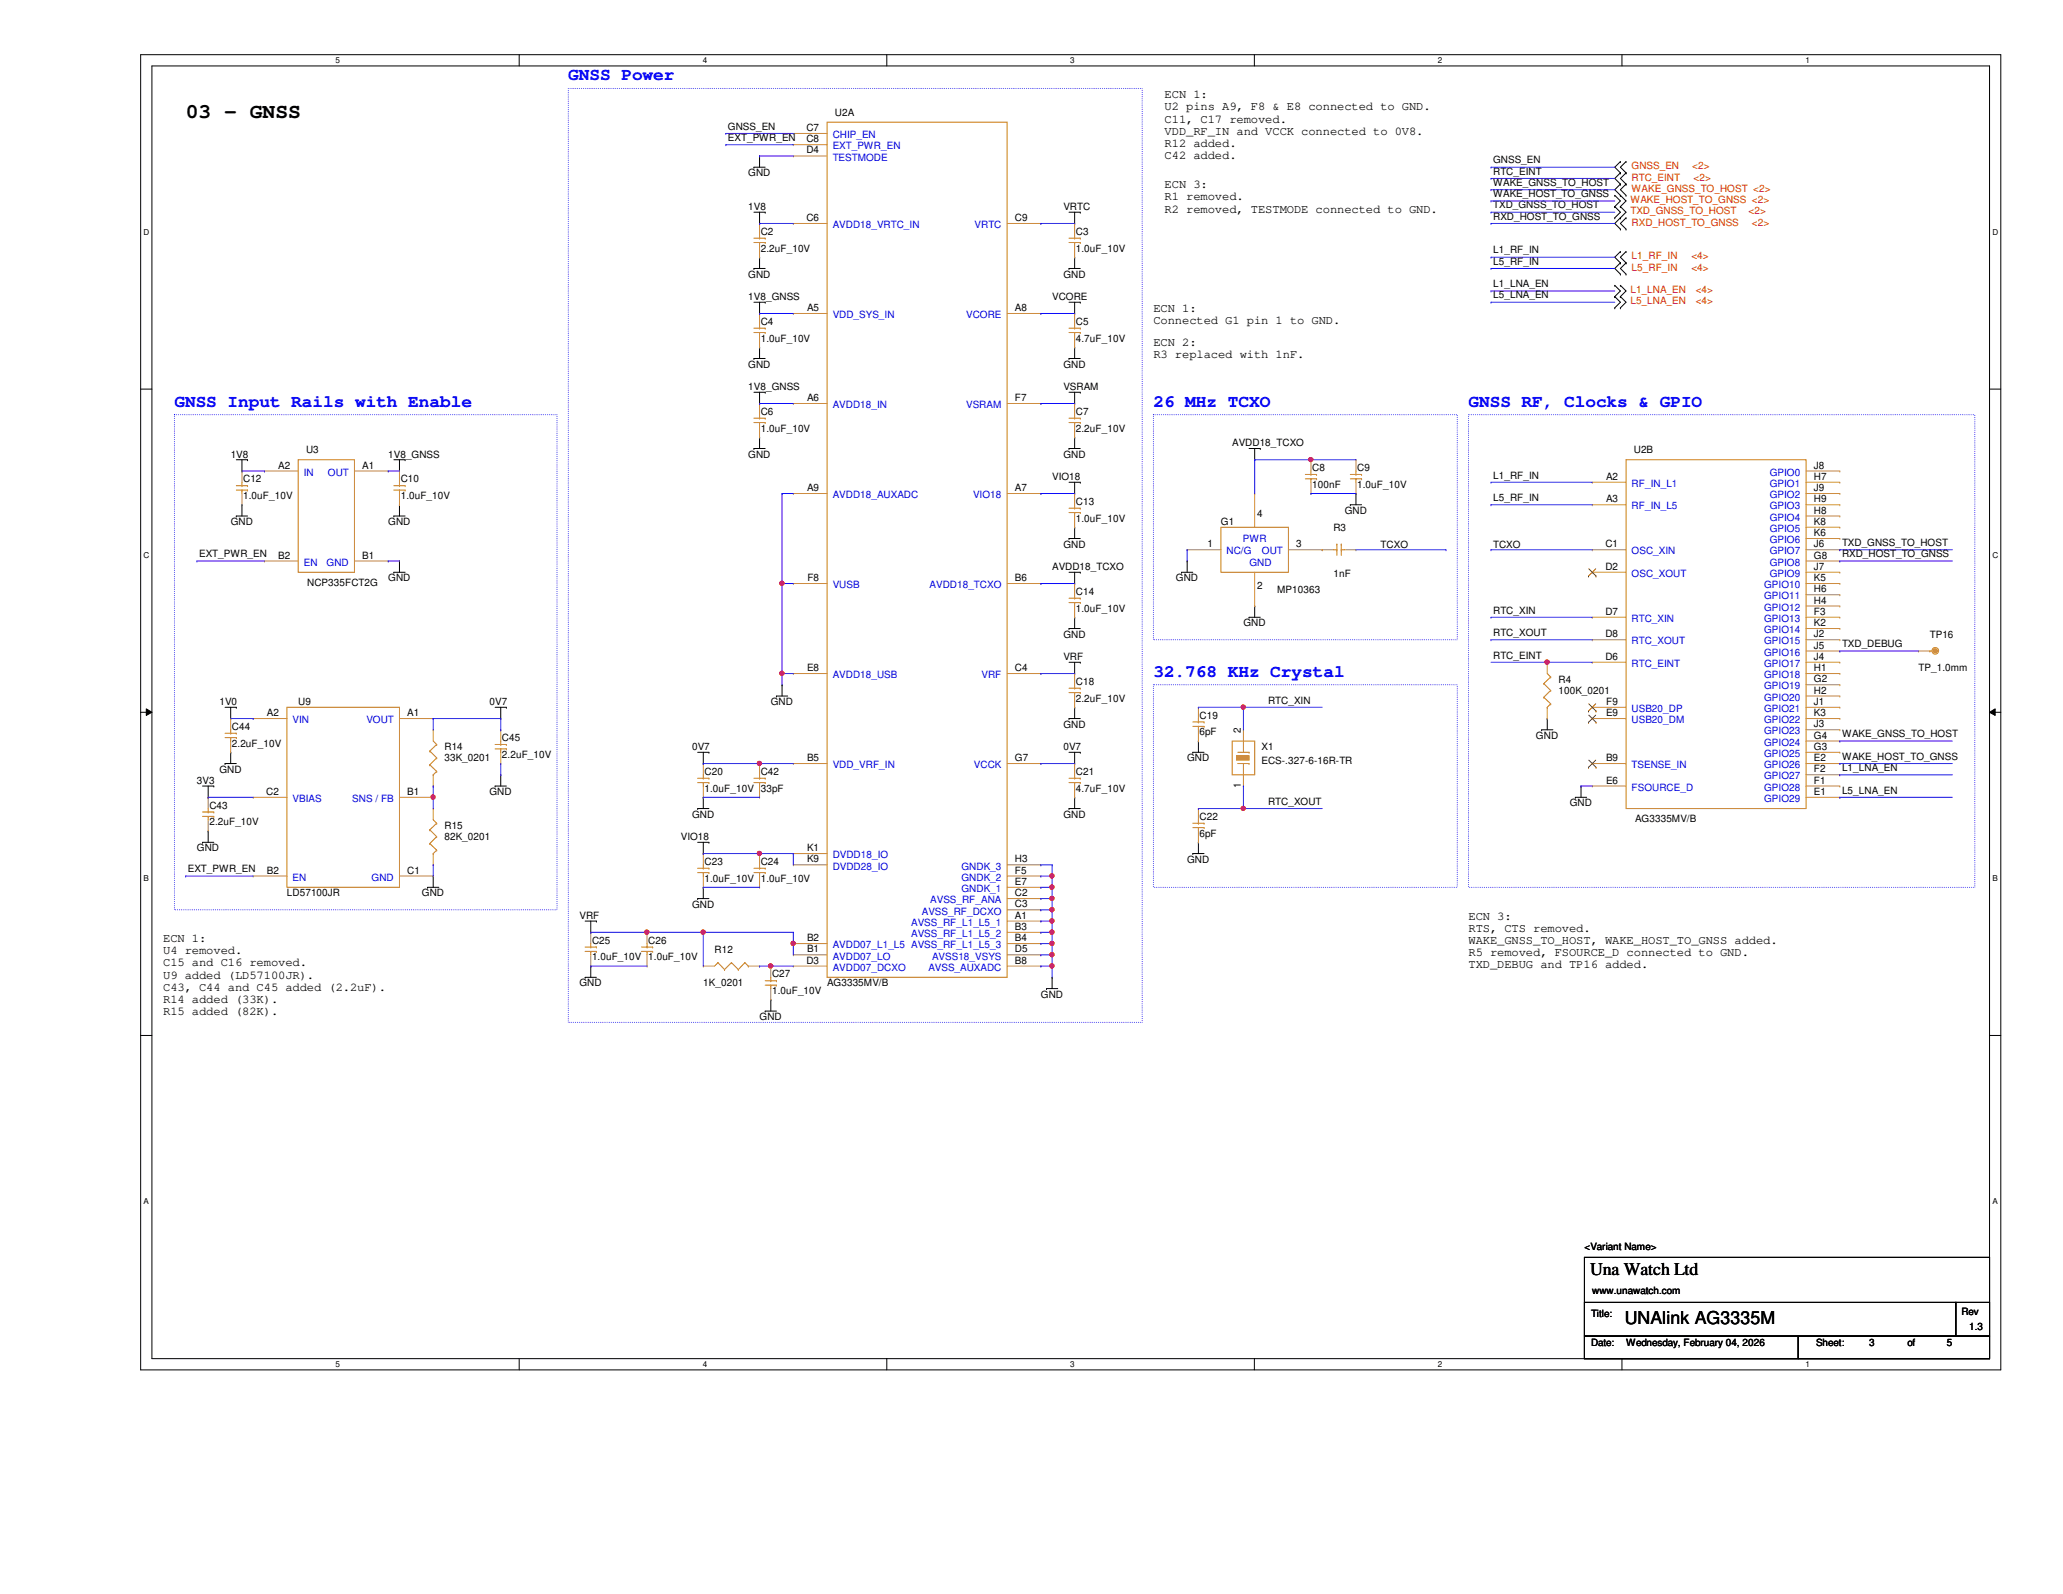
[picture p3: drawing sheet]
<svg xmlns="http://www.w3.org/2000/svg" width="279mm" height="216mm" viewBox="0 0 279 216" stroke-linecap="round" stroke-linejoin="round" font-family="sans-serif">
<path d="M19.1 7.4h251.9v178.1h-251.9zM20.6 8.9h248.9v175.1h-248.9z" fill="none" stroke="#000" stroke-width=".14"/>
<g fill="#fff">
<path d="M45.4 7.6h.6v1.2h-.6z"/>
<path d="M45.4 184.2h.6v1.2h-.6z"/>
</g>
<path d="M70.3 7.4v1.5M70.3 184v1.5" fill="none" stroke="#000" stroke-width=".14"/>
<g fill="#fff">
<path d="M95.2 7.6h.6v1.2h-.6z"/>
<path d="M95.2 184.2h.6v1.2h-.6z"/>
</g>
<path d="M120.1 7.4v1.5M120.1 184v1.5" fill="none" stroke="#000" stroke-width=".14"/>
<g fill="#fff">
<path d="M144.9 7.6h.6v1.2h-.6z"/>
<path d="M144.9 184.2h.6v1.2h-.6z"/>
</g>
<path d="M169.9 7.4v1.5M169.9 184v1.5" fill="none" stroke="#000" stroke-width=".14"/>
<g fill="#fff">
<path d="M194.7 7.6h.6v1.2h-.6z"/>
<path d="M194.7 184.2h.6v1.2h-.6z"/>
</g>
<path d="M219.7 7.4v1.5M219.7 184v1.5" fill="none" stroke="#000" stroke-width=".14"/>
<g fill="#fff">
<path d="M244.5 7.6h.6v1.2h-.6z"/>
<path d="M244.5 184.2h.6v1.2h-.6z"/>
<path d="M19.4 30.8h.8v1.2h-.8z"/>
<path d="M269.8 30.8h.8v1.2h-.8z"/>
<path d="M19.4 74.6h.8v1.2h-.8z"/>
<path d="M269.8 74.6h.8v1.2h-.8z"/>
</g>
<path d="M19.1 52.7h1.5M269.5 52.7h1.5" fill="none" stroke="#000" stroke-width=".14"/>
<g fill="#fff">
<path d="M19.4 118.4h.8v1.1h-.8z"/>
<path d="M269.8 118.4h.8v1.1h-.8z"/>
</g>
<path d="M19.1 96.5h1.5M19.8 96l.8 .5-.8 .4zM269.5 96.5l.7-.5v.9zM269.5 96.5h1.5" fill="none" stroke="#000" stroke-width=".14"/>
<path d="M19.8 96l.8 .5-.8 .4zM269.5 96.5l.7-.5v.9z" fill="#000"/>
<g fill="#fff">
<path d="M19.4 162.1h.8v1.2h-.8z"/>
<path d="M269.8 162.1h.8v1.2h-.8z"/>
</g>
<g fill="none" stroke="#000" stroke-width=".14">
<path d="M102.1 22.6h.1M102.1 36.4h.1M102.1 22.6h1.5M102.1 36.4h1.5M102.1 28.7h1.5M102.9 21.1h.1M102.9 34.8h.1M102.9 30.3h.1M102.9 21.1v1.5M102.9 28.7v1.6M102.9 34.8v1.6M103.6 28.7h.1"/>
<path d="M144.8 36.4h.1M144.8 36.4h1.5M144.8 28.7h1.5M145.5 30.3h.1M145.5 34.8h.1M145.5 28.7v1.6M145.5 34.8v1.6M146.3 28.7h.1M218.7 28h.1M218.7 26.5h.1M218.7 29.5h.1M218.7 38.6h.1"/>
<path d="M218.7 26.5l.8 .7-.8 .8M218.7 28l.8 .7-.8 .8M218.7 38.6l.8 .8-.8 .8M219.5 23.4h.1M219.5 21.9h.1M219.5 26.5h.1M219.5 24.9h.1M219.5 28h.1M219.5 29.5h.1M219.5 31h.1M219.5 35.6h.1M219.5 34.1h.1"/>
<path d="M219.5 37.1h.1M219.5 38.6h.1M219.5 21.9l-.8 .7 .8 .8M219.5 24.9l-.8 .8 1.5 1.5-.7 .8M219.5 23.4l-.8 .8 .8 .7M219.5 28l.7 .7-1.5 1.6 .8 .7M219.5 34.1l-.8 .7 .8 .8M219.5 35.6l-.8 .8 .8 .7M219.5 38.6l.7 .8-.7 .8M220.2 21.9h.1M220.2 23.4h.1M220.2 24.9h.1"/>
<path d="M220.2 26.5h.1M220.2 29.5h.1M220.2 31h.1M220.2 34.1h.1M220.2 35.6h.1M220.2 37.1h.1M220.2 21.9l-.7 .7 .7 .8M220.2 24.9l-.7 .8 .7 .8M220.2 23.4l-.7 .8 .7 .7M220.2 29.5l-.7 .8 .7 .7M220.2 34.1l-.7 .7 .7 .8M220.2 35.6l-.7 .8 .7 .7"/>
<path d="M102.1 48.6h.1M102.1 40.9h1.5M102.1 48.6h1.5M102.1 53.1h1.5M102.9 42.5h.1M102.9 47h.1M102.9 54.7h.1M102.9 59.2h.1M102.9 40.9v1.6M102.9 47v1.6M102.9 53.1v1.6M102.9 59.2v1.5"/>
<path d="M103.6 40.9h.1M103.6 53.1h.1M144.8 48.6h.1M144.8 40.9h1.5M144.8 48.6h1.5M144.8 53.1h1.5M145.5 42.5h.1M145.5 47h.1M145.5 54.7h.1M145.5 59.2h.1M145.5 40.9v1.6M145.5 47v1.6"/>
<path d="M145.5 53.1v1.6M145.5 59.2v1.5M146.3 40.9h.1M146.3 53.1h.1M218.7 40.2h.1M218.7 41.7h.1M218.7 40.2l.8 .7-.8 .8M219.5 40.2h.1M219.5 41.7h.1M219.5 40.2l.7 .7-.7 .8M32 69.9h.1M32 62.3h1.5"/>
<path d="M32 69.9h1.5M32.8 63.8h.1M32.8 68.4h.1M32.8 62.3v1.5M32.8 68.4v1.5M33.5 62.3h.1M53.3 69.9h.1M53.3 77.5h.1M53.3 77.5h1.6M53.3 62.3h1.6M53.3 69.9h1.6M54.1 63.8h.1"/>
<path d="M54.1 68.4h.1M54.1 76h.1M54.1 62.3v1.5M54.1 68.4v1.5M54.1 76v1.5M54.9 62.3h.1M102.1 60.7h.1M102.1 60.7h1.5M144.8 60.7h.1M144.8 72.9h.1M144.8 60.7h1.5M144.8 65.3h1.5"/>
<path d="M144.8 72.9h1.5M144.8 77.5h1.5M145.5 66.8h.1M145.5 71.4h.1M145.5 79h.1M145.5 65.3v1.5M145.5 71.4v1.5M145.5 77.5v1.5M146.3 65.3h.1M146.3 77.5h.1M160 77.5h.1M160 77.5h1.5"/>
<path d="M160.8 76h.1M160.8 76v1.5M169.2 60.7h1.5M169.9 62.3h.1M169.9 60.7v1.6M170.7 60.7h.1M182.9 68.4h.1M182.9 68.4h1.5M183.6 66.8h.1M183.6 66.8v1.6M30.5 95.8h1.5M31.2 97.3h.1"/>
<path d="M31.2 95.8v1.5M32 95.8h.1M67.1 95.8h1.5M67.8 97.3h.1M67.8 95.8v1.5M68.6 95.8h.1M105.2 94.3h.1M105.2 94.3h1.5M105.9 92.8h.1M105.9 92.8v1.5M144.8 85.1h.1M144.8 97.3h.1"/>
<path d="M144.8 85.1h1.5M144.8 89.7h1.5M144.8 97.3h1.5M145.5 83.6h.1M145.5 91.2h.1M145.5 95.8h.1M145.5 83.6v1.5M145.5 89.7v1.5M145.5 95.8v1.5M146.3 89.7h.1M169.2 83.6h.1M169.2 83.6h1.5"/>
<path d="M169.9 82.1h.1M169.9 82.1v1.5M208.8 98.8h.1M208.8 98.8h1.5M209.6 97.3h.1M209.6 97.3v1.5M27.4 114.1h.1M27.4 114.1h1.6M27.4 106.5h1.6M28.2 108h.1M28.2 112.6h.1M28.2 106.5v1.5"/>
<path d="M28.2 112.6v1.5M29 106.5h.1M30.5 103.4h.1M30.5 103.4h1.5M31.2 101.9h.1M31.2 101.9v1.5M58.7 118.7h.1M58.7 118.7v1.5M67.1 106.5h.1M67.1 106.5h1.5M67.8 104.9h.1M67.8 104.9v1.6"/>
<path d="M94.5 109.5h.1M94.5 101.9h1.5M94.5 109.5h1.5M94.5 114.1h1.5M95.3 103.4h.1M95.3 115.6h.1M95.3 108h.1M95.3 101.9v1.5M95.3 108v1.5M95.3 114.1v1.5M96 101.9h.1M96 114.1h.1"/>
<path d="M144.8 109.5h.1M144.8 101.9h1.5M144.8 109.5h1.5M145.5 108h.1M145.5 103.4h.1M145.5 101.9v1.5M145.5 108v1.5M146.3 101.9h.1M161.5 101.9h.1M161.5 115.6h.1M161.5 101.9h1.6M161.5 115.6h1.6"/>
<path d="M162.3 100.4h.1M162.3 114.1h.1M162.3 100.4v1.5M162.3 114.1v1.5M213.4 108h.1M213.4 108h1.5M214.1 106.5h.1M214.1 106.5v1.5M57.9 120.2h.1M57.9 120.2h1.5M79.2 132.4h.1M79.2 124.8h1.6"/>
<path d="M79.2 132.4h1.6M80 126.3h.1M80 130.9h.1M80 124.8v1.5M80 130.9v1.5M80.8 124.8h.1M94.5 121.7h.1M94.5 121.7h1.5M95.3 120.2h.1M95.3 120.2v1.5M103.6 136.9h.1M103.6 136.9h1.6"/>
<path d="M104.4 135.4h.1M104.4 135.4v1.5M141.7 133.9h.1M141.7 133.9h1.6M142.5 132.4h.1M142.5 132.4v1.5M19.1 140.2h1.5M269.5 140.2h1.5M214.6 170.3h54.9v13.7h-54.9zM214.6 176.4h50.3v4.6h-50.3zM264.9 176.4h4.6v4.6h-4.6zM214.6 181h28.9v3h-28.9z"/>
<path d="M243.5 181h26v3h-26z"/>
</g>
<path d="M77 12h77.7v126.5h-77.7zM23.6 56.2h51.8v67h-51.8zM156.2 56.2h41.2v30.5h-41.2zM198.9 56.2h68.6v64h-68.6zM156.2 92.8h41.2v27.4h-41.2z" fill="none" stroke="#00f" stroke-width=".14" stroke-dasharray="0 .3"/>
<g fill="none" stroke="#cc8006" stroke-width=".14">
<path d="M144.8 56.6h1.5M144.8 57.2h1.5M145.5 56.6h.1M145.5 57.2h.1M145.5 56.2v.4M145.5 57.2v.5M146.3 56.6h.1M146.3 57.2h.1M40.4 62.3h7.6v15.2h-7.6zM182.9 64.3h1.5M182.9 64.9h1.5M183.6 64.3h.1"/>
<path d="M183.6 64.9h.1M183.6 63.8v.5M183.6 64.9v.4M184.4 64.3h.1M184.4 64.9h.1M144.8 81h1.5M144.8 81.6h1.5M145.5 81h.1M145.5 81.6h.1M145.5 80.6v.4M145.5 81.6v.5M146.3 81h.1"/>
<path d="M146.3 81.6h.1M58.2 112.4h.1M58.2 114.3h.1M58.2 112.4l.9 .9M58.2 114.3l.9 .8M58.7 115.6h.1M58.7 111l.4 .5M59.1 111.5h.1M59.1 113.3h.1M59.1 115.1h.1M59.1 111.5l-.9 .9M59.1 113.3l-.9 1"/>
<path d="M59.1 115.1l-.4 .5M102.1 105.4h1.5M102.1 106h1.5M102.9 105.4h.1M102.9 106h.1M102.9 104.9v.5M102.9 106v.5M103.6 105.4h.1M103.6 106h.1M79.2 128.3h1.6M79.2 128.9h1.6M80 128.3h.1"/>
<path d="M80 128.9h.1M80 127.8v.5M80 128.9v.4M80.8 128.3h.1M80.8 128.9h.1"/>
<circle cx="262.1" cy="88.2" r=".45"/>
</g>
<g fill="none" stroke="#a84" stroke-width=".14">
<path d="M145.5 54.7h.1M145.5 59.2h.1M145.5 54.7v1.5M145.5 57.7v1.5M35.8 63.8h.1M35.8 76h.1M35.8 63.8h4.6M35.8 76h4.6M48 63.8h4.6M48 76h4.6M52.6 63.8h.1M52.6 76h.1"/>
<path d="M145.5 79h.1M145.5 79v1.6M183.6 62.3h.1M183.6 66.8h.1M183.6 62.3v1.5M183.6 65.3v1.5M145.5 83.6h.1M145.5 82.1v1.5M58.7 109.5h.1M58.7 117.1h.1M58.7 109.5v1.5M58.7 115.6v1.5"/>
<path d="M102.9 103.4h.1M102.9 108h.1M102.9 103.4v1.5M102.9 106.5v1.5M80 126.3h.1M80 130.9h.1M80 126.3v1.5M80 129.3v1.6"/>
</g>
<circle cx="262.1" cy="88.2" r=".29" fill="#cc8006"/>
<g fill="none" stroke="#cc8006" stroke-width=".14">
<path d="M38.9 95.8h15.2v24.4h-15.2zM144.8 93.2h1.5M144.8 93.8h1.5M145.5 93.2h.1M145.5 93.8h.1M145.5 92.8v.4M145.5 93.8v.5M146.3 93.2h.1M146.3 93.8h.1M261.4 88.2h.1M261.4 88.2h.3M167.6 103.4h1.6"/>
<path d="M167.6 101.9h1.6M169.2 103.4h.1M169.2 101.9h.1"/>
<circle cx="262.1" cy="88.2" r=".29"/>
</g>
<g fill="none" stroke="#a84" stroke-width=".14">
<path d="M34.3 97.3h.1M34.3 97.3h4.6M54.1 97.3h4.6M58.7 97.3h.1M145.5 91.2h.1M145.5 95.8h.1M145.5 91.2v1.6M145.5 94.3v1.5M259.8 88.2h.1M259.8 88.2h1.6M34.3 118.7h.1M34.3 108h.1"/>
<path d="M34.3 118.7h4.6M34.3 108h4.6M54.1 118.7h4.6M54.1 108h4.6M58.7 108h.1M58.7 118.7h.1"/>
</g>
<path d="M167.5 102.4h1.7v.6h-1.7z" fill-rule="evenodd" fill="#cc8006"/>
<g fill="none" stroke="#cc8006" stroke-width=".14">
<path d="M112 16.6h24.4v115.8h-24.4zM102.1 32.3h1.5M102.1 32.9h1.5M102.9 32.3h.1M102.9 32.9h.1M102.9 31.8v.5M102.9 32.9v.4M103.6 32.3h.1M103.6 32.9h.1M144.8 32.3h1.5M144.8 32.9h1.5M145.5 32.3h.1"/>
<path d="M145.5 32.9h.1M145.5 31.8v.5M145.5 32.9v.4M146.3 32.3h.1M146.3 32.9h.1M102.1 56.6h1.5M102.1 57.2h1.5M102.1 44.4h1.5M102.1 45h1.5M102.9 56.6h.1M102.9 57.2h.1M102.9 44.4h.1"/>
<path d="M102.9 45h.1M102.9 44v.4M102.9 45v.5M102.9 56.2v.4M102.9 57.2v.5M103.6 56.6h.1M103.6 57.2h.1M103.6 44.4h.1M103.6 45h.1M144.8 44.4h1.5M144.8 45h1.5M145.5 44.4h.1"/>
<path d="M145.5 45h.1M145.5 44v.4M145.5 45v.5M146.3 44.4h.1M146.3 45h.1M32 65.8h1.5M32 66.4h1.5M32.8 65.8h.1M32.8 66.4h.1M32.8 65.3v.5M32.8 66.4v.4M33.5 65.8h.1"/>
<path d="M33.5 66.4h.1M53.3 65.8h1.6M53.3 66.4h1.6M54.1 65.8h.1M54.1 66.4h.1M54.1 65.3v.5M54.1 66.4v.4M54.9 65.8h.1M54.9 66.4h.1M144.8 68.8h1.5M144.8 69.4h1.5M145.5 68.8h.1"/>
<path d="M145.5 69.4h.1M145.5 68.4v.4M145.5 69.4v.5M146.3 68.8h.1M146.3 69.4h.1M165.4 71.4h9.1v6.1h-9.1zM176.8 64.3h1.5M176.8 64.9h1.5M177.5 64.3h.1M177.5 64.9h.1M177.5 63.8v.5M177.5 64.9v.4"/>
<path d="M178.3 64.3h.1M178.3 64.9h.1M180.6 74.5h.5M181.1 73.7h.1M181.1 74.5h.1M181.1 73.7v1.5M181.7 73.7h.1M181.7 74.5h.1M181.7 73.7v1.5M181.7 74.5h.4M220.2 62.3h24.4v47.2h-24.4zM30.5 99.3h1.5"/>
<path d="M30.5 99.9h1.5M31.2 99.3h.1M31.2 99.9h.1M31.2 98.8v.5M31.2 99.9v.5M32 99.3h.1M32 99.9h.1M161.5 97.8h1.6M161.5 98.4h1.6M162.3 97.8h.1M162.3 98.4h.1M162.3 97.3v.5"/>
<path d="M162.3 98.4v.4M163.1 97.8h.1M163.1 98.4h.1M209.1 92.6h.1M209.1 94.4h.1M209.1 92.6l.9 .9M209.1 94.4l.9 .9M209.6 95.8h.1M209.6 91.2l.4 .5M210 91.7h.1M210 93.5h.1M210 95.3h.1"/>
<path d="M210 91.7l-.9 .9M210 93.5l-.9 .9M210 95.3l-.4 .5M27.4 110h1.6M27.4 110.6h1.6M28.2 110h.1M28.2 110.6h.1M28.2 109.5v.5M28.2 110.6v.4M29 110h.1M29 110.6h.1M58.2 101.7h.1"/>
<path d="M58.2 103.6h.1M58.2 101.7l.9 1M58.2 103.6l.9 .9M58.7 104.9h.1M58.7 100.4l.4 .4M59.1 100.8h.1M59.1 102.7h.1M59.1 104.5h.1M59.1 100.8l-.9 .9M59.1 102.7l-.9 .9M59.1 104.5l-.4 .4M67.1 100.8h1.5"/>
<path d="M67.1 101.4h1.5M67.8 100.8h.1M67.8 101.4h.1M67.8 100.4v.4M67.8 101.4v.5M68.6 100.8h.1M68.6 101.4h.1M94.5 105.4h1.5M94.5 106h1.5M94.5 117.6h1.5M94.5 118.2h1.5M95.3 105.4h.1"/>
<path d="M95.3 106h.1M95.3 117.6h.1M95.3 118.2h.1M95.3 104.9v.5M95.3 106v.5M95.3 117.1v.5M95.3 118.2v.5M96 105.4h.1M96 106h.1M96 117.6h.1M96 118.2h.1M102.1 117.6h1.5"/>
<path d="M102.1 118.2h1.5M102.9 117.6h.1M102.9 118.2h.1M102.9 117.1v.5M102.9 118.2v.5M103.6 117.6h.1M103.6 118.2h.1M144.8 105.4h1.5M144.8 106h1.5M145.5 105.4h.1M145.5 106h.1M145.5 104.9v.5"/>
<path d="M145.5 106v.5M146.3 105.4h.1M146.3 106h.1M161.5 111.5h1.6M161.5 112.1h1.6M162.3 111.5h.1M162.3 112.1h.1M162.3 111v.5M162.3 112.1v.5M163.1 111.5h.1M163.1 112.1h.1M166.9 100.4h3v4.5h-3z"/>
<path d="M167.5 102.4h1.7v.6h-1.7zM168.4 104.9h.1M168.4 100.4h.1M168.4 100.4v1.5M168.4 103.4v1.5M86.9 128.3h1.5M86.9 128.9h1.5M87.6 128.3h.1M87.6 128.9h.1M87.6 127.8v.5M87.6 128.9v.4M88.4 128.3h.1"/>
<path d="M88.4 128.9h.1M97.2 130.4h.1M97.2 130.4l-.4 .5M97.2 130.4l.9 .9M98.1 131.3h.1M99.1 130.4h.1M99.1 130.4l-1 .9M99.1 130.4l.9 .9M100 131.3h.1M100.9 130.4h.1M100.9 130.4l-.9 .9M100.9 130.4l.4 .5"/>
<path d="M101.3 130.9h.1M103.6 132.8h1.6M103.6 133.4h1.6M104.4 132.8h.1M104.4 133.4h.1M104.4 132.4v.4M104.4 133.4v.5M105.2 132.8h.1M105.2 133.4h.1"/>
</g>
<g fill="none" stroke="#a84" stroke-width=".14">
<path d="M107.4 18.1h.1M107.4 19.6h.1M107.4 18.1h4.6M107.4 19.6h4.6M102.9 30.3h.1M102.9 34.8h.1M102.9 30.3v1.5M102.9 33.3v1.5M107.4 21.1h.1M107.4 30.3h.1M107.4 21.1h4.6M107.4 30.3h4.6"/>
<path d="M136.4 30.3h4.6M141 30.3h.1M145.5 30.3h.1M145.5 34.8h.1M145.5 30.3v1.5M145.5 33.3v1.5M102.9 54.7h.1M102.9 59.2h.1M102.9 42.5h.1M102.9 47h.1M102.9 42.5v1.5M102.9 45.5v1.5"/>
<path d="M102.9 54.7v1.5M102.9 57.7v1.5M107.4 42.5h.1M107.4 54.7h.1M107.4 42.5h4.6M107.4 54.7h4.6M136.4 42.5h4.6M136.4 54.7h4.6M141 42.5h.1M141 54.7h.1M145.5 42.5h.1M145.5 47h.1"/>
<path d="M145.5 42.5v1.5M145.5 45.5v1.5M32.8 63.8h.1M32.8 68.4h.1M32.8 63.8v1.5M32.8 66.8v1.6M54.1 63.8h.1M54.1 68.4h.1M54.1 63.8v1.5M54.1 66.8v1.6M107.4 66.8h.1M107.4 79h.1"/>
<path d="M107.4 66.8h4.6M107.4 79h4.6M136.4 66.8h4.6M136.4 79h4.6M141 66.8h.1M141 79h.1M145.5 66.8h.1M145.5 71.4h.1M145.5 66.8v1.6M145.5 69.9v1.5M160.8 74.5h.1M160.8 74.5h4.6"/>
<path d="M169.9 66.8h.1M169.9 66.8v4.6M169.9 77.5v4.6M174.5 74.5h6.1M177.5 62.3h.1M177.5 66.8h.1M177.5 62.3v1.5M177.5 65.3v1.5M179.1 74.5h.1M182.1 74.5h1.5M183.6 74.5h.1M215.6 65.3h.1"/>
<path d="M215.6 68.4h.1M215.6 74.5h.1M215.6 77.5h.1M215.6 74.5h4.6M215.6 65.3h4.6M215.6 68.4h4.6M215.6 77.5h4.6M244.6 74.5h4.6M244.6 63.8h4.6M244.6 65.3h4.6M244.6 66.8h4.6M244.6 68.4h4.6"/>
<path d="M244.6 69.9h4.6M244.6 71.4h4.6M244.6 72.9h4.6M244.6 76h4.6M244.6 77.5h4.6M244.6 79h4.6M249.2 63.8h.1M249.2 65.3h.1M249.2 66.8h.1M249.2 68.4h.1M249.2 69.9h.1M249.2 71.4h.1"/>
<path d="M249.2 72.9h.1M249.2 74.5h.1M249.2 76h.1M249.2 77.5h.1M249.2 79h.1M31.2 97.3h.1M31.2 97.3v1.5M58.7 98.8h.1M58.7 98.8v1.6M67.8 98.8h.1M67.8 98.8v1.6M107.4 91.2h.1"/>
<path d="M107.4 91.2h4.6M136.4 91.2h4.6M141 91.2h.1M162.3 95.8h.1M162.3 95.8v1.5M162.3 98.8v1.6M168.4 98.8h.1M168.4 98.8v1.6M169.9 82.1h.1M209.6 89.7h.1M209.6 97.3h.1M209.6 89.7v1.5"/>
<path d="M209.6 95.8v1.5M215.6 83.6h.1M215.6 86.7h.1M215.6 89.7h.1M215.6 97.3h.1M215.6 95.8h.1M215.6 83.6h4.6M215.6 86.7h4.6M215.6 89.7h4.6M215.6 95.8h4.6M215.6 97.3h4.6M244.6 80.6h4.6"/>
<path d="M244.6 82.1h4.6M244.6 83.6h4.6M244.6 85.1h4.6M244.6 86.7h4.6M244.6 88.2h4.6M244.6 89.7h4.6M244.6 91.2h4.6M244.6 92.8h4.6M244.6 94.3h4.6M244.6 95.8h4.6M244.6 97.3h4.6M244.6 98.8h4.6"/>
<path d="M249.2 80.6h.1M249.2 82.1h.1M249.2 83.6h.1M249.2 85.1h.1M249.2 86.7h.1M249.2 88.2h.1M249.2 89.7h.1M249.2 91.2h.1M249.2 92.8h.1M249.2 94.3h.1M249.2 95.8h.1M249.2 97.3h.1"/>
<path d="M249.2 98.8h.1M28.2 108h.1M28.2 112.6h.1M28.2 108v1.5M28.2 111v1.6M31.2 101.9h.1M31.2 100.4v1.5M58.7 106.5h.1M58.7 104.9v1.6M67.8 103.4h.1M67.8 101.9v1.5M95.3 103.4h.1"/>
<path d="M95.3 108h.1M95.3 115.6h.1M95.3 103.4v1.5M95.3 106.5v1.5M95.3 115.6v1.5M95.3 118.7v1.5M102.9 115.6h.1M102.9 115.6v1.5M102.9 118.7v1.5M107.4 103.4h.1M107.4 115.6h.1M107.4 117.1h.1"/>
<path d="M107.4 103.4h4.6M107.4 115.6h4.6M107.4 117.1h4.6M136.4 103.4h4.6M136.4 117.1h4.6M136.4 118.7h4.6M141 103.4h.1M141 118.7h.1M141 117.1h.1M145.5 103.4h.1M145.5 108h.1M145.5 103.4v1.5"/>
<path d="M145.5 106.5v1.5M162.3 109.5h.1M162.3 114.1h.1M162.3 100.4h.1M162.3 109.5v1.5M162.3 112.6v1.5M168.4 106.5h.1M168.4 104.9v1.6M215.6 103.4h.1M215.6 106.5h.1M215.6 103.4h4.6M215.6 106.5h4.6"/>
<path d="M244.6 100.4h4.6M244.6 101.9h4.6M244.6 103.4h4.6M244.6 104.9h4.6M244.6 106.5h4.6M244.6 108h4.6M249.2 100.4h.1M249.2 101.9h.1M249.2 103.4h.1M249.2 104.9h.1M249.2 106.5h.1M249.2 108h.1"/>
<path d="M87.6 126.3h.1M87.6 130.9h.1M87.6 126.3v1.5M87.6 129.3v1.6M95.3 130.9h.1M95.3 120.2h.1M95.3 130.9h1.5M101.3 130.9h1.6M102.9 120.2h.1M102.9 130.9h.1M104.4 130.9h.1M104.4 135.4h.1"/>
<path d="M104.4 130.9v1.5M104.4 133.9v1.5M107.4 127.8h.1M107.4 129.3h.1M107.4 130.9h.1M107.4 130.9h4.6M107.4 127.8h4.6M107.4 129.3h4.6M136.4 130.9h4.6M136.4 121.7h4.6M136.4 123.2h4.6M136.4 124.8h4.6"/>
<path d="M136.4 126.3h4.6M136.4 127.8h4.6M136.4 129.3h4.6M136.4 120.2h4.6M141 121.7h.1M141 123.2h.1M141 124.8h.1M141 126.3h.1M141 127.8h.1M141 129.3h.1M141 130.9h.1M141 120.2h.1"/>
</g>
<g fill="none" stroke="#804000" stroke-width=".14">
<path d="M215.1 78h.1M215.2 77l1 1M216.1 77l-1 1M216.2 78h.1M215.1 97.8h.1M215.1 96.3h.1M215.2 96.9l1 .9M215.2 95.3l1 1M216.1 96.9l-1 .9M216.1 95.3l-1 1M216.2 97.8h.1M216.2 96.3h.1"/>
<path d="M215.1 103.9h.1M215.2 103l1 .9M216.1 103l-1 .9M216.2 103.9h.1"/>
</g>
<path d="M169.9 62.3h.1M169.9 62.3h13.7M177.5 62.3h.1" fill="none" stroke="#4200ff" stroke-width=".14"/>
<circle cx="177.5" cy="62.2" r=".29" fill="#f00"/>
<circle cx="177.5" cy="62.2" r=".29" fill="none" stroke="#f00" stroke-width=".14"/>
<g fill="none" stroke="#4200ff" stroke-width=".14">
<path d="M98.3 18.1h.1M98.3 19.6h.1M98.3 18.1h9.1M98.3 19.6h9.1M102.9 30.3h.1M102.9 30.3h4.5M141 30.3h.1M141 30.3h4.5M102.9 42.5h.1M102.9 54.7h.1M102.9 42.5h4.5M102.9 54.7h4.5"/>
<path d="M141 42.5h.1M141 54.7h.1M141 42.5h4.5M141 54.7h4.5M141 66.8h.1M141 79h.1M141 66.8h4.5M141 79h4.5M169.9 62.3h.1M169.9 62.3v4.5M177.5 66.8h.1M177.5 66.8h6.1"/>
<path d="M183.6 74.5h12.2M195.8 74.5h.1M201.9 68.4h.1M201.9 65.3h.1M201.9 68.4h13.7M201.9 65.3h13.7M95.3 115.6h.1M95.3 115.6h7.6M249.2 108h.1M249.2 104.9h.1M249.2 108h15.2M249.2 104.9h15.2"/>
</g>
<circle cx="102.8" cy="115.6" r=".29" fill="#f00"/>
<circle cx="102.8" cy="115.6" r=".29" fill="none" stroke="#f00" stroke-width=".14"/>
<g fill="none" stroke="#4200ff" stroke-width=".14">
<path d="M201.9 74.5h.1M201.9 74.5h13.7M141 91.2h.1M141 91.2h4.5M201.9 89.7h7.7M209.6 89.7h.1M102.9 115.6h.1M102.9 115.6h4.5M107.4 115.6h.1M107.4 115.6v1.5M141 103.4h.1M141 103.4h4.5"/>
<path d="M95.3 120.2h.1M95.3 120.2h7.6M107.4 127.8h.1M107.4 127.8v1.5"/>
</g>
<circle cx="209.5" cy="89.7" r=".29" fill="#f00"/>
<circle cx="209.5" cy="89.7" r=".29" fill="none" stroke="#f00" stroke-width=".14"/>
<g fill="none" stroke="#4200ff" stroke-width=".14">
<path d="M201.9 24.2h.1M201.9 22.6h.1M201.9 24.2h16.8M201.9 22.6h16.8M141 117.1h.1M141 118.7h.1M141 117.1h1.5M141 118.7h1.5M142.5 117.1h.1M142.5 118.7h.1M142.5 117.1v3.1M214.1 106.5h.1"/>
<path d="M214.1 106.5h1.5"/>
</g>
<circle cx="142.5" cy="120.2" r=".29" fill="#f00"/>
<circle cx="142.5" cy="120.2" r=".29" fill="none" stroke="#f00" stroke-width=".14"/>
<circle cx="142.5" cy="118.6" r=".29" fill="#f00"/>
<circle cx="142.5" cy="118.6" r=".29" fill="none" stroke="#f00" stroke-width=".14"/>
<path d="M141 120.2h.1M141 121.7h.1M141 120.2h1.5M141 121.7h1.5M142.5 120.2h.1M142.5 121.7h.1M142.5 120.2v3" fill="none" stroke="#4200ff" stroke-width=".14"/>
<circle cx="142.5" cy="123.2" r=".29" fill="#f00"/>
<circle cx="142.5" cy="123.2" r=".29" fill="none" stroke="#f00" stroke-width=".14"/>
<circle cx="142.5" cy="121.7" r=".29" fill="#f00"/>
<circle cx="142.5" cy="121.7" r=".29" fill="none" stroke="#f00" stroke-width=".14"/>
<path d="M141 123.2h.1M141 124.8h.1M141 123.2h1.5M141 124.8h1.5M142.5 123.2h.1M142.5 124.8h.1M142.5 123.2v3.1" fill="none" stroke="#4200ff" stroke-width=".14"/>
<circle cx="142.5" cy="126.3" r=".29" fill="#f00"/>
<circle cx="142.5" cy="126.3" r=".29" fill="none" stroke="#f00" stroke-width=".14"/>
<circle cx="142.5" cy="124.7" r=".29" fill="#f00"/>
<circle cx="142.5" cy="124.7" r=".29" fill="none" stroke="#f00" stroke-width=".14"/>
<path d="M141 126.3h.1M141 127.8h.1M141 126.3h1.5M142.5 126.3h.1M142.5 126.3v1.5h-1.5" fill="none" stroke="#4200ff" stroke-width=".14"/>
<circle cx="142.5" cy="127.8" r=".29" fill="#f00"/>
<circle cx="142.5" cy="127.8" r=".29" fill="none" stroke="#f00" stroke-width=".14"/>
<path d="M141 129.3h.1M141 129.3h1.5M142.5 127.8h.1M142.5 129.3h.1M142.5 127.8v3.1" fill="none" stroke="#4200ff" stroke-width=".14"/>
<circle cx="142.5" cy="129.3" r=".29" fill="#f00"/>
<circle cx="142.5" cy="129.3" r=".29" fill="none" stroke="#f00" stroke-width=".14"/>
<path d="M141 130.9h.1M141 130.9h1.5M142.5 130.9h.1M142.5 130.9v1.5" fill="none" stroke="#4200ff" stroke-width=".14"/>
<circle cx="142.5" cy="130.8" r=".29" fill="#f00"/>
<circle cx="142.5" cy="130.8" r=".29" fill="none" stroke="#f00" stroke-width=".14"/>
<g fill="none" stroke="#4200ff" stroke-width=".14">
<path d="M26.7 76h.1M26.7 76h9.1M32.8 63.8h3M35.8 63.8h.1M52.6 63.8h.1M52.6 76h.1M52.6 76h1.5M52.6 63.8h1.5M249.2 74.5h.1M249.2 76h.1M249.2 74.5h15.2M249.2 76h15.2"/>
<path d="M168.4 95.8h.1M168.4 95.8h10.7M168.4 95.8v3M201.9 83.6h.1M201.9 86.7h.1M201.9 83.6h13.7M201.9 86.7h13.7"/>
</g>
<circle cx="168.4" cy="95.8" r=".29" fill="#f00"/>
<circle cx="168.4" cy="95.8" r=".29" fill="none" stroke="#f00" stroke-width=".14"/>
<path d="M162.3 95.8h.1M162.3 95.8h6.1M162.3 109.5h.1M162.3 109.5h16.8M168.4 106.5h.1M168.4 109.5h.1M168.4 106.5v3" fill="none" stroke="#4200ff" stroke-width=".14"/>
<circle cx="168.4" cy="109.5" r=".29" fill="#f00"/>
<circle cx="168.4" cy="109.5" r=".29" fill="none" stroke="#f00" stroke-width=".14"/>
<path d="M201.9 28.7h.1M201.9 30.3h.1M201.9 28.7h16.8M201.9 30.3h16.8M105.9 79h.1M105.9 79v13.8M105.9 91.2h.1M105.9 91.2h1.5" fill="none" stroke="#4200ff" stroke-width=".14"/>
<circle cx="105.9" cy="91.2" r=".29" fill="#f00"/>
<circle cx="105.9" cy="91.2" r=".29" fill="none" stroke="#f00" stroke-width=".14"/>
<path d="M105.9 79h.1M105.9 66.8h.1M105.9 79h1.5M105.9 66.8v12.2" fill="none" stroke="#4200ff" stroke-width=".14"/>
<circle cx="105.9" cy="79" r=".29" fill="#f00"/>
<circle cx="105.9" cy="79" r=".29" fill="none" stroke="#f00" stroke-width=".14"/>
<path d="M105.9 66.8h.1M105.9 66.8h1.5M80 126.3h.1M80 126.3h7.6" fill="none" stroke="#4200ff" stroke-width=".14"/>
<circle cx="87.6" cy="126.3" r=".29" fill="#f00"/>
<circle cx="87.6" cy="126.3" r=".29" fill="none" stroke="#f00" stroke-width=".14"/>
<path d="M80 130.9h.1M80 130.9h7.6M87.6 126.3h.1M87.6 126.3h19.8M95.3 126.3h.1M95.3 126.3v4.6" fill="none" stroke="#4200ff" stroke-width=".14"/>
<circle cx="95.2" cy="126.3" r=".29" fill="#f00"/>
<circle cx="95.2" cy="126.3" r=".29" fill="none" stroke="#f00" stroke-width=".14"/>
<path d="M104.4 130.9h.1M104.4 130.9h3M107.4 126.3h.1M107.4 126.3v1.5" fill="none" stroke="#4200ff" stroke-width=".14"/>
<circle cx="107.4" cy="127.8" r=".29" fill="#f00"/>
<circle cx="107.4" cy="127.8" r=".29" fill="none" stroke="#f00" stroke-width=".14"/>
<path d="M102.9 130.9h.1M102.9 130.9h1.5" fill="none" stroke="#4200ff" stroke-width=".14"/>
<circle cx="104.4" cy="130.8" r=".29" fill="#f00"/>
<circle cx="104.4" cy="130.8" r=".29" fill="none" stroke="#f00" stroke-width=".14"/>
<path d="M95.3 103.4h.1M95.3 103.4h12.1M102.9 103.4h.1" fill="none" stroke="#4200ff" stroke-width=".14"/>
<circle cx="102.8" cy="103.4" r=".29" fill="#f00"/>
<circle cx="102.8" cy="103.4" r=".29" fill="none" stroke="#f00" stroke-width=".14"/>
<g fill="none" stroke="#4200ff" stroke-width=".14">
<path d="M201.9 34.8h.1M201.9 36.4h.1M201.9 39.4h.1M201.9 34.8h16.8M201.9 36.4h16.8M201.9 39.4h16.8M201.9 40.9h.1M201.9 40.9h16.8M160.8 74.5h.1M160.8 74.5v1.5M31.2 97.3h3.1M34.3 97.3h.1"/>
<path d="M58.7 97.3h.1M58.7 97.3h9.1M58.7 97.3v1.5M25.1 118.7h.1M25.1 118.7h9.2M58.7 106.5h.1M58.7 108h.1M58.7 106.5v3M95.3 108h.1M95.3 108h7.6"/>
</g>
<circle cx="58.6" cy="108" r=".29" fill="#f00"/>
<circle cx="58.6" cy="108" r=".29" fill="none" stroke="#f00" stroke-width=".14"/>
<g fill="none" stroke="#4200ff" stroke-width=".14">
<path d="M102.9 21.1h.1M102.9 21.1h4.5M201.9 25.7h.1M201.9 27.2h.1M201.9 25.7h16.8M201.9 27.2h16.8M67.8 98.8h.1M67.8 97.3v1.5M209.6 89.7h.1M209.6 89.7h6M249.2 88.2h.1M249.2 88.2h10.6"/>
<path d="M28.2 108h.1M28.2 108h6.1M58.7 117.1h.1M58.7 117.1v1.6M67.8 104.9h.1M67.8 103.4v1.5M249.2 100.4h.1M249.2 103.4h.1M249.2 100.4h15.2M249.2 103.4h15.2"/>
</g>
<circle cx="177.5" cy="62.2" r=".29" fill="#f00"/>
<circle cx="177.5" cy="62.2" r=".29" fill="none" stroke="#f00" stroke-width=".14"/>
<circle cx="102.8" cy="115.6" r=".29" fill="#f00"/>
<circle cx="102.8" cy="115.6" r=".29" fill="none" stroke="#f00" stroke-width=".14"/>
<circle cx="209.5" cy="89.7" r=".29" fill="#f00"/>
<circle cx="209.5" cy="89.7" r=".29" fill="none" stroke="#f00" stroke-width=".14"/>
<circle cx="142.5" cy="120.2" r=".29" fill="#f00"/>
<circle cx="142.5" cy="120.2" r=".29" fill="none" stroke="#f00" stroke-width=".14"/>
<circle cx="142.5" cy="118.6" r=".29" fill="#f00"/>
<circle cx="142.5" cy="118.6" r=".29" fill="none" stroke="#f00" stroke-width=".14"/>
<circle cx="142.5" cy="123.2" r=".29" fill="#f00"/>
<circle cx="142.5" cy="123.2" r=".29" fill="none" stroke="#f00" stroke-width=".14"/>
<circle cx="142.5" cy="121.7" r=".29" fill="#f00"/>
<circle cx="142.5" cy="121.7" r=".29" fill="none" stroke="#f00" stroke-width=".14"/>
<circle cx="142.5" cy="126.3" r=".29" fill="#f00"/>
<circle cx="142.5" cy="126.3" r=".29" fill="none" stroke="#f00" stroke-width=".14"/>
<circle cx="142.5" cy="124.7" r=".29" fill="#f00"/>
<circle cx="142.5" cy="124.7" r=".29" fill="none" stroke="#f00" stroke-width=".14"/>
<circle cx="142.5" cy="127.8" r=".29" fill="#f00"/>
<circle cx="142.5" cy="127.8" r=".29" fill="none" stroke="#f00" stroke-width=".14"/>
<circle cx="142.5" cy="129.3" r=".29" fill="#f00"/>
<circle cx="142.5" cy="129.3" r=".29" fill="none" stroke="#f00" stroke-width=".14"/>
<circle cx="142.5" cy="130.8" r=".29" fill="#f00"/>
<circle cx="142.5" cy="130.8" r=".29" fill="none" stroke="#f00" stroke-width=".14"/>
<circle cx="168.4" cy="95.8" r=".29" fill="#f00"/>
<circle cx="168.4" cy="95.8" r=".29" fill="none" stroke="#f00" stroke-width=".14"/>
<circle cx="168.4" cy="109.5" r=".29" fill="#f00"/>
<circle cx="168.4" cy="109.5" r=".29" fill="none" stroke="#f00" stroke-width=".14"/>
<circle cx="105.9" cy="91.2" r=".29" fill="#f00"/>
<circle cx="105.9" cy="91.2" r=".29" fill="none" stroke="#f00" stroke-width=".14"/>
<circle cx="105.9" cy="79" r=".29" fill="#f00"/>
<circle cx="105.9" cy="79" r=".29" fill="none" stroke="#f00" stroke-width=".14"/>
<circle cx="87.6" cy="126.3" r=".29" fill="#f00"/>
<circle cx="87.6" cy="126.3" r=".29" fill="none" stroke="#f00" stroke-width=".14"/>
<circle cx="95.2" cy="126.3" r=".29" fill="#f00"/>
<circle cx="95.2" cy="126.3" r=".29" fill="none" stroke="#f00" stroke-width=".14"/>
<circle cx="107.4" cy="127.8" r=".29" fill="#f00"/>
<circle cx="107.4" cy="127.8" r=".29" fill="none" stroke="#f00" stroke-width=".14"/>
<circle cx="104.4" cy="130.8" r=".29" fill="#f00"/>
<circle cx="104.4" cy="130.8" r=".29" fill="none" stroke="#f00" stroke-width=".14"/>
<circle cx="102.8" cy="103.4" r=".29" fill="#f00"/>
<circle cx="102.8" cy="103.4" r=".29" fill="none" stroke="#f00" stroke-width=".14"/>
<circle cx="58.6" cy="108" r=".29" fill="#f00"/>
<circle cx="58.6" cy="108" r=".29" fill="none" stroke="#f00" stroke-width=".14"/>
<text font-size="2.9" x="25.1" y="15.9">03 - GNSS</text>
<g font-size="2.4" fill="#00f">
<text x="77" y="10.9">GNSS Power</text>
<text x="23.6" y="55.1">GNSS Input Rails with Enable</text>
<text x="156.2" y="55.1">26 MHz TCXO</text>
<text x="198.9" y="55.1">GNSS RF, Clocks &amp; GPIO</text>
<text x="156.2" y="91.7">32.768 KHz Crystal</text>
</g>
<g font-size="2.4">
<text x="215.3" y="172.6">Una Watch Ltd</text>
<text x="220" y="179.4">UNAlink AG3335M</text>
</g>
<g font-size="1.7">
<text x="157.7" y="13.3">ECN 1:</text>
<text x="157.7" y="14.9">U2 pins A9, F8 &amp; E8 connected to GND.</text>
<text x="157.7" y="16.6">C11, C17 removed.</text>
<text x="157.7" y="18.2">VDD_RF_IN and VCCK connected to 0V8.</text>
<text x="157.7" y="19.9">R12 added.</text>
<text x="157.7" y="21.5">C42 added.</text>
<text x="157.7" y="25.5">ECN 3:</text>
<text x="157.7" y="27.1">R1 removed.</text>
<text x="157.7" y="28.8">R2 removed, TESTMODE connected to GND.</text>
<text x="156.2" y="42.2">ECN 1:</text>
<text x="156.2" y="43.9">Connected G1 pin 1 to GND.</text>
<text x="156.2" y="46.8">ECN 2:</text>
<text x="156.2" y="48.5">R3 replaced with 1nF.</text>
<text x="198.9" y="124.5">ECN 3:</text>
<text x="22.1" y="127.6">ECN 1:</text>
<text x="22.1" y="129.2">U4 removed.</text>
<text x="22.1" y="130.9">C15 and C16 removed.</text>
<text x="198.9" y="126.2">RTS, CTS removed.</text>
<text x="198.9" y="127.8">WAKE_GNSS_TO_HOST, WAKE_HOST_TO_GNSS added.</text>
<text x="198.9" y="129.5">R5 removed, FSOURCE_D connected to GND.</text>
<text x="198.9" y="131.1">TXD_DEBUG and TP16 added.</text>
<text x="22.1" y="132.5">U9 added (LD57100JR).</text>
<text x="22.1" y="134.2">C43, C44 and C45 added (2.2uF).</text>
<text x="22.1" y="135.8">R14 added (33K).</text>
<text x="22.1" y="137.5">R15 added (82K).</text>
</g>
<g font-size="1.4">
<text x="98.6" y="17.6">GNSS_EN</text>
<text x="109.2" y="17.7">C7</text>
<text x="113.1" y="15.7">U2A</text>
<text x="98.6" y="19.1">EXT_PWR_EN</text>
<text x="101.3" y="23.9">GND</text>
<text x="109.2" y="19.3">C8</text>
<text x="109.2" y="20.8">D4</text>
<text x="202.2" y="23.7">RTC_EINT</text>
<text x="202.2" y="22.1">GNSS_EN</text>
<text x="101.3" y="28.4">1V8</text>
<text x="109.2" y="29.9">C6</text>
<text x="137.5" y="29.9">C9</text>
<text x="144" y="28.4">VRTC</text>
<text x="202.2" y="28.2">TXD_GNSS_TO_HOST</text>
<text x="202.2" y="29.8">RXD_HOST_TO_GNSS</text>
<text x="202.2" y="25.2">WAKE_GNSS_TO_HOST</text>
<text x="202.2" y="26.7">WAKE_HOST_TO_GNSS</text>
<text x="103" y="31.8">C2</text>
<text x="103" y="34.1">2.2uF_10V</text>
<text x="145.7" y="31.8">C3</text>
<text x="145.7" y="34.1">1.0uF_10V</text>
<text x="202.2" y="34.3">L1_RF_IN</text>
<text x="202.2" y="35.9">L5_RF_IN</text>
<text x="101.3" y="37.6">GND</text>
<text x="101.3" y="40.6">1V8_GNSS</text>
<text x="142.5" y="40.6">VCORE</text>
<text x="144" y="37.6">GND</text>
<text x="202.2" y="38.9">L1_LNA_EN</text>
<text x="202.2" y="40.4">L5_LNA_EN</text>
<text x="103" y="44">C4</text>
<text x="103" y="46.3">1.0uF_10V</text>
<text x="109.3" y="42.1">A5</text>
<text x="137.5" y="42.1">A8</text>
<text x="145.7" y="44">C5</text>
<text x="145.7" y="46.3">4.7uF_10V</text>
<text x="101.3" y="49.8">GND</text>
<text x="101.3" y="52.8">1V8_GNSS</text>
<text x="144" y="49.8">GND</text>
<text x="144" y="52.8">VSRAM</text>
<text x="103" y="56.2">C6</text>
<text x="103" y="58.5">1.0uF_10V</text>
<text x="109.3" y="54.3">A6</text>
<text x="137.5" y="54.3">F7</text>
<text x="145.7" y="56.2">C7</text>
<text x="145.7" y="58.5">2.2uF_10V</text>
<text x="31.2" y="62">1V8</text>
<text x="32.9" y="65.3">C12</text>
<text x="37.7" y="63.5">A2</text>
<text x="41.4" y="61.4">U3</text>
<text x="49.1" y="63.5">A1</text>
<text x="52.6" y="62">1V8_GNSS</text>
<text x="54.3" y="65.3">C10</text>
<text x="101.3" y="62">GND</text>
<text x="142.5" y="65">VIO18</text>
<text x="144" y="62">GND</text>
<text x="166.9" y="60.5">AVDD18_TCXO</text>
<text x="177.7" y="63.8">C8</text>
<text x="183.8" y="63.8">C9</text>
<text x="202.2" y="64.8">L1_RF_IN</text>
<text x="217.5" y="65">A2</text>
<text x="221.3" y="61.4">U2B</text>
<text x="245.7" y="63.5">J8</text>
<text x="245.7" y="65">H7</text>
<text x="31.2" y="71.1">GND</text>
<text x="32.9" y="67.6">1.0uF_10V</text>
<text x="52.6" y="71.1">GND</text>
<text x="54.3" y="67.6">1.0uF_10V</text>
<text x="109.3" y="66.5">A9</text>
<text x="137.5" y="66.5">A7</text>
<text x="145.7" y="68.4">C13</text>
<text x="145.7" y="70.7">1.0uF_10V</text>
<text x="165.4" y="71.1">G1</text>
<text x="170.3" y="70.1">4</text>
<text x="177.7" y="66.1">100nF</text>
<text x="180.6" y="71.9">R3</text>
<text x="182.1" y="69.6">GND</text>
<text x="183.8" y="66.1">1.0uF_10V</text>
<text x="202.2" y="67.9">L5_RF_IN</text>
<text x="217.5" y="68">A3</text>
<text x="245.7" y="66.5">J9</text>
<text x="245.7" y="68">H9</text>
<text x="245.7" y="69.6">H8</text>
<text x="245.7" y="71.1">K8</text>
<text x="27" y="75.5">EXT_PWR_EN</text>
<text x="37.7" y="75.6">B2</text>
<text x="49.1" y="75.6">B1</text>
<text x="142.5" y="77.2">AVDD18_TCXO</text>
<text x="144" y="74.2">GND</text>
<text x="163.5" y="74.1">1</text>
<text x="175.6" y="74.1">3</text>
<text x="187" y="74.2">TCXO</text>
<text x="202.2" y="74.2">TCXO</text>
<text x="217.4" y="74.1">C1</text>
<text x="217.4" y="77.2">D2</text>
<text x="245.7" y="72.6">K6</text>
<text x="245.7" y="74.1">J6</text>
<text x="245.7" y="75.6">G8</text>
<text x="245.7" y="77.2">J7</text>
<text x="249.5" y="74">TXD_GNSS_TO_HOST</text>
<text x="249.5" y="75.5">RXD_HOST_TO_GNSS</text>
<text x="41.6" y="79.3">NCP335FCT2G</text>
<text x="52.6" y="78.7">GND</text>
<text x="109.3" y="78.7">F8</text>
<text x="137.5" y="78.7">B6</text>
<text x="145.7" y="80.6">C14</text>
<text x="145.7" y="82.8">1.0uF_10V</text>
<text x="159.3" y="78.7">GND</text>
<text x="170.3" y="79.8">2</text>
<text x="173" y="80.3">MP10363</text>
<text x="180.6" y="78.1">1nF</text>
<text x="202.2" y="83.1">RTC_XIN</text>
<text x="217.4" y="83.3">D7</text>
<text x="245.7" y="78.7">K5</text>
<text x="245.7" y="80.2">H6</text>
<text x="245.7" y="81.7">H4</text>
<text x="245.7" y="83.3">F3</text>
<text x="144" y="86.4">GND</text>
<text x="144" y="89.4">VRF</text>
<text x="168.4" y="84.8">GND</text>
<text x="202.2" y="89.2">RTC_EINT</text>
<text x="202.2" y="86.1">RTC_XOUT</text>
<text x="217.4" y="86.3">D8</text>
<text x="217.4" y="89.4">D6</text>
<text x="245.7" y="84.8">K2</text>
<text x="245.7" y="86.3">J2</text>
<text x="245.7" y="87.8">J5</text>
<text x="245.7" y="89.4">J4</text>
<text x="249.5" y="87.7">TXD_DEBUG</text>
<text x="261.4" y="86.4">TP16</text>
<text x="29.7" y="95.5">1V0</text>
<text x="40.4" y="95.5">U9</text>
<text x="66.3" y="95.5">0V7</text>
<text x="104.4" y="95.5">GND</text>
<text x="109.3" y="90.9">E8</text>
<text x="137.5" y="90.9">C4</text>
<text x="145.7" y="92.8">C18</text>
<text x="145.7" y="95">2.2uF_10V</text>
<text x="171.7" y="95.3">RTC_XIN</text>
<text x="211.1" y="92.5">R4</text>
<text x="211.1" y="94">100K_0201</text>
<text x="217.6" y="95.5">F9</text>
<text x="245.7" y="90.9">H1</text>
<text x="245.7" y="92.4">G2</text>
<text x="245.7" y="93.9">H2</text>
<text x="245.7" y="95.5">J1</text>
<text x="259.8" y="90.9">TP_1.0mm</text>
<text x="31.4" y="98.8">C44</text>
<text x="31.4" y="101.1">2.2uF_10V</text>
<text x="36.2" y="97">A2</text>
<text x="55.2" y="97">A1</text>
<text x="60.2" y="101.6">R14</text>
<text x="68" y="100.4">C45</text>
<text x="93.7" y="101.6">0V7</text>
<text x="144" y="98.6">GND</text>
<text x="144" y="101.6">0V7</text>
<text x="162.5" y="97.3">C19</text>
<text x="162.5" y="99.6">6pF</text>
<text x="168.1" y="99.3" transform="rotate(-90 168.1 99.3)">2</text>
<text x="170.9" y="101.6">X1</text>
<text x="208" y="100.1">GND</text>
<text x="217.5" y="97">E9</text>
<text x="245.7" y="97">K3</text>
<text x="245.7" y="98.5">J3</text>
<text x="245.7" y="100">G4</text>
<text x="245.7" y="101.6">G3</text>
<text x="249.5" y="99.9">WAKE_GNSS_TO_HOST</text>
<text x="26.7" y="106.2">3V3</text>
<text x="29.7" y="104.6">GND</text>
<text x="36.1" y="107.7">C2</text>
<text x="55.2" y="107.7">B1</text>
<text x="60.2" y="103.1">33K_0201</text>
<text x="66.3" y="107.7">GND</text>
<text x="68" y="102.7">2.2uF_10V</text>
<text x="95.4" y="104.9">C20</text>
<text x="95.4" y="107.2">1.0uF_10V 33pF</text>
<text x="103" y="104.9">C42</text>
<text x="109.3" y="103.1">B5</text>
<text x="137.5" y="103.1">G7</text>
<text x="145.7" y="104.9">C21</text>
<text x="145.7" y="107.2">4.7uF_10V</text>
<text x="160.8" y="103.1">GND</text>
<text x="168.1" y="106.8" transform="rotate(-90 168.1 106.8)">1</text>
<text x="170.9" y="103.4">ECS-.327-6-16R-TR</text>
<text x="217.5" y="103.1">B9</text>
<text x="217.5" y="106.1">E6</text>
<text x="245.7" y="103.1">E2</text>
<text x="245.7" y="104.6">F2</text>
<text x="245.7" y="106.1">F1</text>
<text x="245.7" y="107.7">E1</text>
<text x="249.5" y="107.5">L5_LNA_EN</text>
<text x="249.5" y="104.4">L1_LNA_EN</text>
<text x="249.5" y="102.9">WAKE_HOST_TO_GNSS</text>
<text x="28.4" y="109.5">C43</text>
<text x="28.4" y="111.8">2.2uF_10V</text>
<text x="60.2" y="112.3">R15</text>
<text x="60.2" y="113.8">82K_0201</text>
<text x="92.2" y="113.8">VIO18</text>
<text x="93.7" y="110.7">GND</text>
<text x="144" y="110.7">GND</text>
<text x="162.5" y="111">C22</text>
<text x="162.5" y="113.3">6pF</text>
<text x="171.7" y="109">RTC_XOUT</text>
<text x="212.6" y="109.2">GND</text>
<text x="221.4" y="111.3">AG3335MV/B</text>
<text x="25.4" y="118.2">EXT_PWR_EN</text>
<text x="26.7" y="115.3">GND</text>
<text x="36.2" y="118.3">B2</text>
<text x="55.2" y="118.3">C1</text>
<text x="95.4" y="117.1">C23</text>
<text x="95.4" y="119.4">1.0uF_10V 1.0uF_10V</text>
<text x="103" y="117.1">C24</text>
<text x="109.3" y="115.3">K1</text>
<text x="109.3" y="116.8">K9</text>
<text x="137.5" y="119.8">E7</text>
<text x="137.5" y="118.3">F5</text>
<text x="137.5" y="116.8">H3</text>
<text x="160.8" y="116.8">GND</text>
<text x="38.9" y="121.4">LD57100JR</text>
<text x="57.1" y="121.4">GND</text>
<text x="78.5" y="124.5">VRF</text>
<text x="93.7" y="122.9">GND</text>
<text x="137.5" y="121.4">C2</text>
<text x="137.5" y="122.9">C3</text>
<text x="137.5" y="124.4">A1</text>
<text x="137.5" y="125.9">B3</text>
<text x="80.2" y="127.8">C25</text>
<text x="80.2" y="130.1">1.0uF_10V 1.0uF_10V</text>
<text x="87.8" y="127.8">C26</text>
<text x="96.8" y="129">R12</text>
<text x="109.2" y="130.5">D3</text>
<text x="109.3" y="127.5">B2</text>
<text x="109.3" y="129">B1</text>
<text x="137.5" y="127.5">B4</text>
<text x="137.5" y="129">D5</text>
<text x="137.5" y="130.5">B8</text>
<text x="78.5" y="133.6">GND</text>
<text x="95.3" y="133.6">1K_0201</text>
<text x="104.6" y="132.4">C27</text>
<text x="104.6" y="134.7">1.0uF_10V</text>
<text x="112" y="133.6">AG3335MV/B</text>
<text x="141" y="135.1">GND</text>
<text x="102.9" y="138.2">GND</text>
<text x="214.6" y="169.2">&lt;Variant Name&gt;</text>
<text x="215.5" y="178.4">Title:</text>
<text x="215.6" y="175.2">www.unawatch.com</text>
<text x="265.6" y="178.1">Rev</text>
<text x="215.5" y="182.4">Date:</text>
<text x="220.2" y="182.4">Wednesday, February 04, 2026</text>
<text x="246" y="182.4">Sheet:</text>
<text x="253.2" y="182.4">3</text>
<text x="258.3" y="182.4">of</text>
<text x="263.7" y="182.4">5</text>
<text x="266.7" y="180.1">1.3</text>
</g>
<g font-size="1.4" fill="#00c">
<text x="112.8" y="18.7">CHIP_EN</text>
<text x="112.8" y="20.2">EXT_PWR_EN</text>
<text x="112.8" y="21.8">TESTMODE</text>
<text x="112.8" y="30.9">AVDD18_VRTC_IN</text>
<text x="132" y="30.9">VRTC</text>
<text x="112.8" y="43.1">VDD_SYS_IN</text>
<text x="130.9" y="43.1">VCORE</text>
<text x="112.8" y="55.3">AVDD18_IN</text>
<text x="130.9" y="55.3">VSRAM</text>
<text x="41.1" y="64.4">IN</text>
<text x="44.4" y="64.4">OUT</text>
<text x="221" y="66">RF_IN_L1</text>
<text x="239.7" y="64.4">GPIO0</text>
<text x="239.7" y="66">GPIO1</text>
<text x="112.8" y="67.5">AVDD18_AUXADC</text>
<text x="131.8" y="67.5">VIO18</text>
<text x="221" y="69">RF_IN_L5</text>
<text x="239.7" y="67.5">GPIO2</text>
<text x="239.7" y="69">GPIO3</text>
<text x="239.7" y="70.5">GPIO4</text>
<text x="41.1" y="76.6">EN</text>
<text x="44.2" y="76.6">GND</text>
<text x="166.1" y="75.1">NC/G</text>
<text x="168.3" y="73.4">PWR</text>
<text x="169.2" y="76.7">GND</text>
<text x="170.9" y="75.1">OUT</text>
<text x="221" y="75.1">OSC_XIN</text>
<text x="239.7" y="72.1">GPIO5</text>
<text x="239.7" y="73.6">GPIO6</text>
<text x="239.7" y="75.1">GPIO7</text>
<text x="239.7" y="76.6">GPIO8</text>
<text x="112.8" y="79.7">VUSB</text>
<text x="125.9" y="79.7">AVDD18_TCXO</text>
<text x="221" y="78.1">OSC_XOUT</text>
<text x="238.9" y="79.7">GPIO10</text>
<text x="238.9" y="81.2">GPIO11</text>
<text x="238.9" y="82.7">GPIO12</text>
<text x="239.7" y="78.1">GPIO9</text>
<text x="221" y="84.2">RTC_XIN</text>
<text x="221" y="87.3">RTC_XOUT</text>
<text x="238.9" y="84.2">GPIO13</text>
<text x="238.9" y="85.8">GPIO14</text>
<text x="238.9" y="87.3">GPIO15</text>
<text x="238.9" y="88.8">GPIO16</text>
<text x="112.8" y="91.9">AVDD18_USB</text>
<text x="132.9" y="91.9">VRF</text>
<text x="221" y="90.3">RTC_EINT</text>
<text x="238.9" y="90.3">GPIO17</text>
<text x="238.9" y="91.9">GPIO18</text>
<text x="238.9" y="93.4">GPIO19</text>
<text x="238.9" y="94.9">GPIO20</text>
<text x="39.6" y="98">VIN</text>
<text x="49.6" y="98">VOUT</text>
<text x="221" y="98">USB20_DM</text>
<text x="221" y="96.4">USB20_DP</text>
<text x="238.9" y="96.4">GPIO21</text>
<text x="238.9" y="98">GPIO22</text>
<text x="238.9" y="99.5">GPIO23</text>
<text x="238.9" y="101">GPIO24</text>
<text x="112.8" y="104.1">VDD_VRF_IN</text>
<text x="131.9" y="104.1">VCCK</text>
<text x="221" y="104.1">TSENSE_IN</text>
<text x="221" y="107.1">FSOURCE_D</text>
<text x="238.9" y="102.5">GPIO25</text>
<text x="238.9" y="104.1">GPIO26</text>
<text x="238.9" y="105.6">GPIO27</text>
<text x="238.9" y="107.1">GPIO28</text>
<text x="39.6" y="108.6">VBIAS</text>
<text x="47.7" y="108.6">SNS / FB</text>
<text x="238.9" y="108.6">GPIO29</text>
<text x="39.6" y="119.3">EN</text>
<text x="50.3" y="119.3">GND</text>
<text x="112.8" y="116.2">DVDD18_IO</text>
<text x="112.8" y="117.8">DVDD28_IO</text>
<text x="130.2" y="119.3">GNDK_2</text>
<text x="130.2" y="117.8">GNDK_3</text>
<text x="123.4" y="125.4">AVSS_RF_L1_L5_1</text>
<text x="124.8" y="123.9">AVSS_RF_DCXO</text>
<text x="126" y="122.3">AVSS_RF_ANA</text>
<text x="130.2" y="120.8">GNDK_1</text>
<text x="112.8" y="128.4">AVDD07_L1_L5 AVSS_RF_L1_L5_3</text>
<text x="112.8" y="130">AVDD07_LO</text>
<text x="112.8" y="131.5">AVDD07_DCXO</text>
<text x="123.4" y="126.9">AVSS_RF_L1_L5_2</text>
<text x="125.7" y="131.5">AVSS_AUXADC</text>
<text x="126.2" y="130">AVSS18_VSYS</text>
</g>
<g font-size="1.4" fill="#f00">
<text x="221" y="22.9">GNSS_EN</text>
<text x="229.2" y="22.9">&lt;2&gt;</text>
<text x="220.8" y="27.5">WAKE_HOST_TO_GNSS &lt;2&gt;</text>
<text x="220.8" y="29">TXD_GNSS_TO_HOST</text>
<text x="221" y="26">WAKE_GNSS_TO_HOST &lt;2&gt;</text>
<text x="221" y="24.5">RTC_EINT</text>
<text x="229.4" y="24.5">&lt;2&gt;</text>
<text x="236.8" y="29">&lt;2&gt;</text>
<text x="221" y="30.6">RXD_HOST_TO_GNSS</text>
<text x="221" y="35.1">L1_RF_IN</text>
<text x="229.1" y="35.1">&lt;4&gt;</text>
<text x="237.3" y="30.6">&lt;2&gt;</text>
<text x="220.8" y="39.7">L1_LNA_EN</text>
<text x="220.8" y="41.2">L5_LNA_EN</text>
<text x="221" y="36.7">L5_RF_IN</text>
<text x="229.1" y="36.7">&lt;4&gt;</text>
<text x="229.7" y="39.7">&lt;4&gt;</text>
<text x="229.7" y="41.2">&lt;4&gt;</text>
</g>
<g font-size="1.1">
<text x="45.4" y="8.6">5</text>
<text x="95.2" y="8.6">4</text>
<text x="144.9" y="8.6">3</text>
<text x="194.7" y="8.6">2</text>
<text x="244.5" y="8.6">1</text>
<text x="19.4" y="31.8">D</text>
<text x="269.8" y="31.8">D</text>
<text x="19.4" y="75.6">C</text>
<text x="269.8" y="75.6">C</text>
<text x="19.4" y="119.3">B</text>
<text x="269.8" y="119.3">B</text>
<text x="19.4" y="163.1">A</text>
<text x="269.8" y="163.1">A</text>
<text x="45.4" y="185.2">5</text>
<text x="95.2" y="185.2">4</text>
<text x="144.9" y="185.2">3</text>
<text x="194.7" y="185.2">2</text>
<text x="244.5" y="185.2">1</text>
</g>
</svg>
